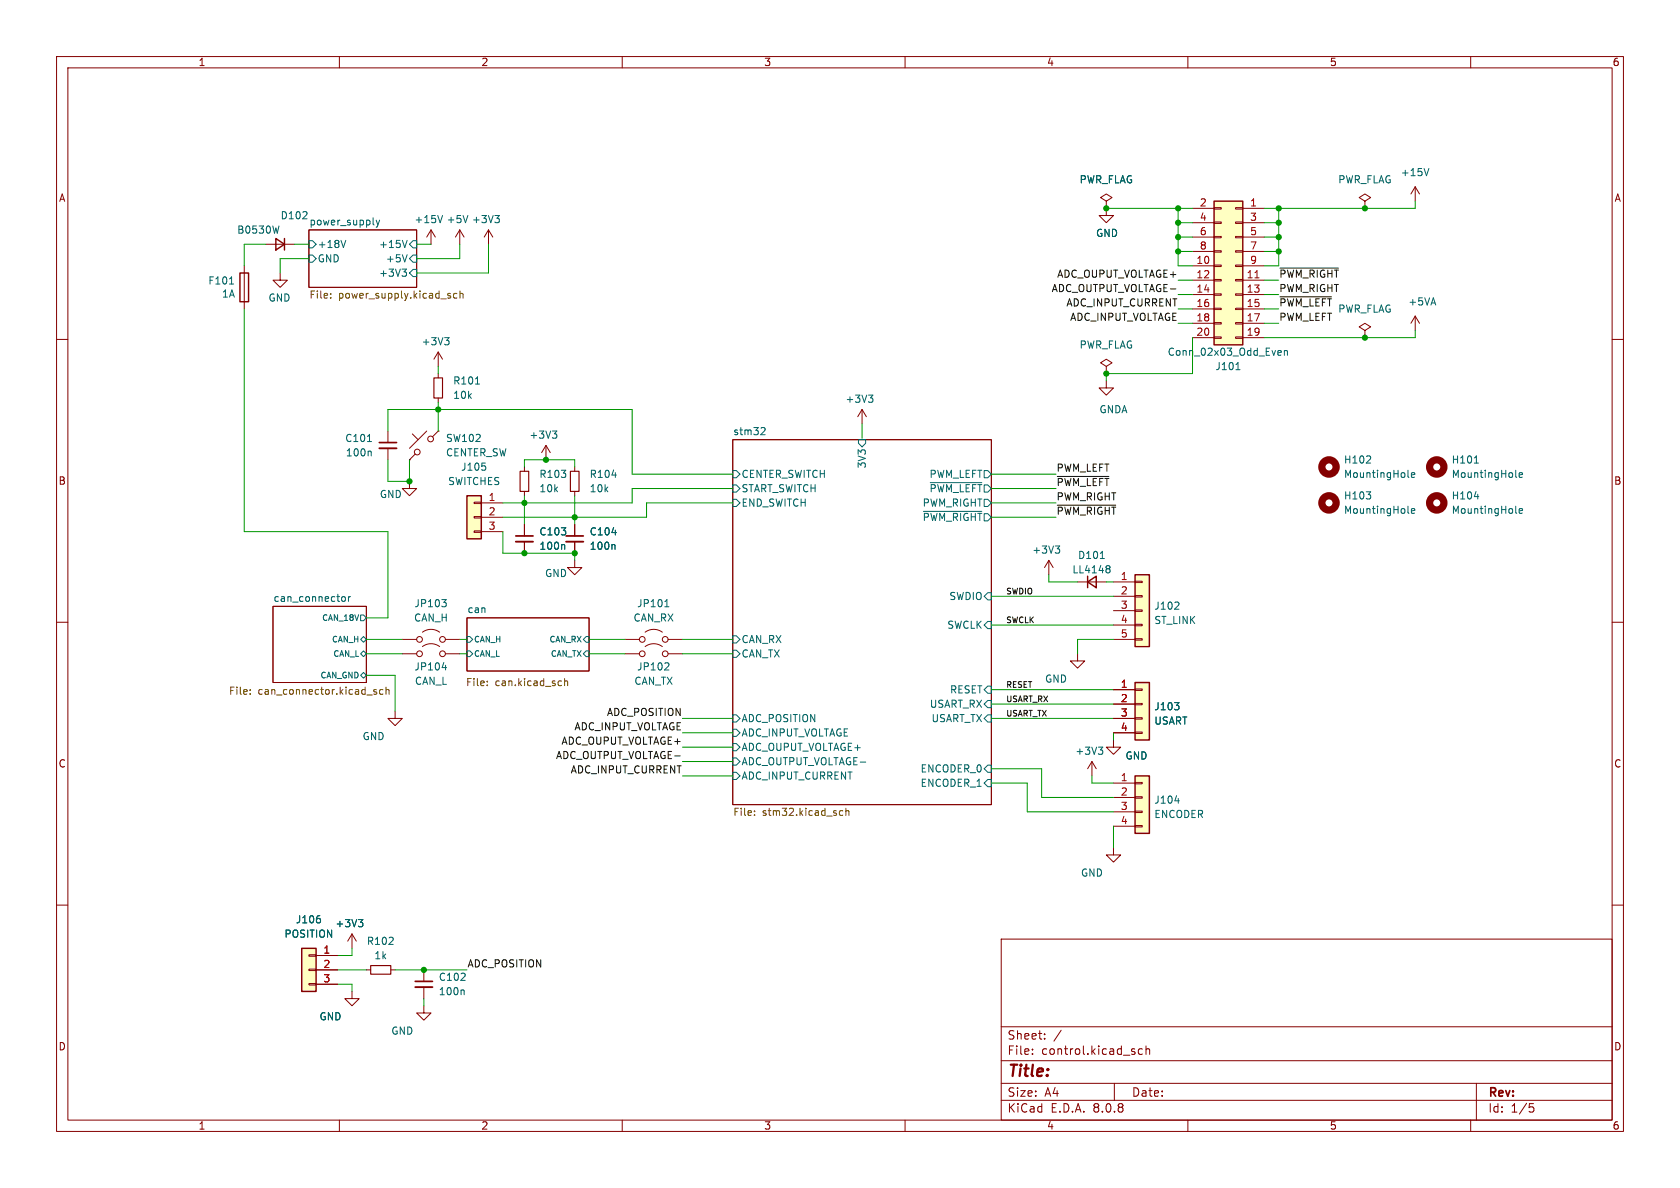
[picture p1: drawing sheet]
<svg xmlns="http://www.w3.org/2000/svg" width="297mm" height="210mm" viewBox="0 0 297 210" stroke-linecap="round" stroke-linejoin="round" font-family="sans-serif">
<g fill="none" stroke="#840000" stroke-width=".18">
<path d="M10 10h277v190h-277zM12 12h273v186h-273zM60 10v2M110 10v2M160 10v2M210 10v2M260 10v2M195.6 36.8v1.3h1.2l-1.2 1.3-1.3-1.3h1.3M195.6 35.6l1-.7-1-.6-1 .6 1 .7v1.2M195.6 36.8h.1M54.6 40.6h19.1v10.2h-19.1zM10 60h2"/>
<path d="M72.9 76.7l1 1M75.4 76.2l-3 3M77.5 76.2l-1 1M77.5 76.2h.1M129.5 77.7h45.8v64.5h-45.8zM285 60h2M72.4 81.3h.1M73.4 80.3l-1 1M92.7 92.7v2M92.7 95.8v2M10 110h2M48.3 107.2h16.5v13.5h-16.5z"/>
<path d="M82.5 109.2h21.6v9.4h-21.6zM110.5 115.6h2.5M114 114.3a2.54 2.54 0 0 1 3.1 0M118.1 115.6h2.5M285 110h2M10 160h2M62.2 165.1l.8 1.3M62.2 165.1v2.5M62.2 165.1l-.7 1.3M64.8 171.5h.7M69.1 171.5h.7M74.9 177.8v1.3h1.3l-1.3 1.2-1.2-1.2h1.2"/>
<path d="M177 166h108v32h-108zM285 160h2M60 198v2M110 198v2M160 198v2M177 194.5h108M177 191.5h108M177 187.5h108M177 181.5h108M182.5 186.3v.1M182.5 185.5v.1M184.7 183.6v.1"/>
<path d="M184.7 182.8v.1M187.6 182.1l-1.3 2M197 191.5v3M202 185.5l-.5-.1-.3 .3v.4l.2 .2h.6M202.6 185.5l.2-.1 .4 .1v.9M202.6 184.9v1.5M210 198v2M260 198v2M261 191.5v6.5M270.4 195.1h.7M270.5 195.7h.4l.3 .3-.2 .5-.5 .1"/>
<circle cx="73.8" cy="79.9" r=".51"/>
<circle cx="76.1" cy="77.6" r=".51"/>
<circle cx="113.5" cy="115.6" r=".51"/>
<circle cx="117.6" cy="115.6" r=".51"/>
</g>
<g fill="none" stroke="#006464" stroke-width=".18">
<path d="M66 39.7l.1 .1M66.5 38.9l.3 .9M66.8 39.8l-.3 .4M67.1 38.9l-.3 .9M54.6 42.5h.6l.7 .7-.7 .6h-.6zM54.6 45.1h.6l.7 .6-.7 .7h-.6zM61.1 42.5l-.4 1.3M71.1 47.6h.8l-.5 .5M71.6 48.1l.3 .2v.3l-.3 .2M72 45l-.4 1.3M72 42.5l-.4 1.3M73 45.1h.7v1.3h-.7l-.6-.7z"/>
<path d="M73 47.6h.7v1.3h-.7l-.6-.6zM73 42.5h.7v1.3h-.7l-.6-.6zM134.7 75.6h.4l.2 .3-.8 .9h.8M151.8 77.7h1.2v.7l-.6 .6-.6-.6zM99.7 96.3l.1 .1v.7M129.5 83.2h.7l.6 .6-.6 .7h-.7zM129.5 85.7h.7l.6 .7-.6 .6h-.7zM129.5 88.3h.7l.6 .6-.6 .6h-.7zM163.2 90.4h10.4M164.5 85.3h9.1M174 83.2h.6l.7 .6-.7 .7h-.6zM174 88.3h.6l.7 .6-.7 .6h-.6z"/>
<path d="M60.5 105.6l.3-.1 .3 .2-.2 .6h-.3l-.1-.1M61.6 105.5v.8M62 105.5l-.4 .2M63.8 119.4l.5-.5 .5 .5-.5 .5zM63.8 113l.5-.5 .5 .5-.5 .5zM63.8 115.6l.5-.5 .5 .5-.5 .5zM63.8 108.7h.5l.5 .5-.5 .5h-.5zM82.5 112.5h.6l.5 .5-.5 .5h-.6zM82.5 115.1h.6l.5 .5-.5 .5h-.6zM103.6 115.1h.5v1h-.5l-.5-.5zM103.6 112.5h.5v1h-.5l-.5-.5zM118 117.2l.3 .2-.1 .3-.7 .7h.8"/>
<path d="M129.5 114.9h.7l.6 .7-.6 .6h-.7zM129.5 112.4h.7l.6 .6-.6 .7h-.7zM174.6 104.8h.7v1.2h-.7l-.6-.6zM174.6 109.9h.7v1.2h-.7l-.6-.6zM129.5 128.9h.7l.6 .6-.6 .7h-.7zM129.5 126.4h.7l.6 .6-.6 .6h-.7zM129.5 131.4h.7l.6 .7-.6 .6h-.7zM129.5 134h.7l.6 .6-.6 .7h-.7zM129.5 136.5h.7l.6 .7-.6 .6h-.7zM174.6 123.8h.7v1.3h-.7l-.6-.6zM174.6 126.4h.7v1.2h-.7l-.6-.6zM174.6 137.8h.7v1.3h-.7l-.6-.7z"/>
<path d="M174.6 121.3h.7v1.3h-.7l-.6-.7zM174.6 135.3h.7v1.2h-.7l-.6-.6zM63.4 162.6h.7l-.4 .4M63.9 163l.2 .3v.3l-.2 .2"/>
</g>
<g fill="none" stroke="#725600" stroke-width=".18">
<path d="M58.5 52.6v.1M58.5 51.9v.1M79.5 52.3l.2 .2-.2 .2M79.5 51.9h.1M80.8 51.9h-.4l-.2 .2 .1 .5h.5M81.3 52l.2-.1h.3l.1 .8M81.3 51.4v1.3M99.8 119.9v1.3M44.2 122.6v.1M44.2 121.9v.2M66.1 122.1l.5 .4-.2 .2h-.3M66.6 121.9h-.4l-.1 .2"/>
<path d="M67.7 121.9h-.4l-.2 .2 .1 .6h.5M68.2 122l.2-.1h.3l.1 .8M68.2 121.5v1.2M86.1 121.1v.1M86.1 120.4v.1M99.1 120.4h.2M99.3 121.2h-.2M99.8 120.5l.2-.1h.3l.1 .8M133.4 144v.1M133.4 143.4v.1M148.4 143.9l.2 .2h.4M149 143.4l-.4-.1-.2 .2"/>
<path d="M149.5 143.4l.2-.1 .3 .1 .1 .7M149.5 142.9v1.2"/>
</g>
<path d="M91.2 95.8h3" fill="none" stroke="#840000" stroke-width=".33"/>
<path d="M91.2 94.7h3" fill="none" stroke="#840000" stroke-width=".3"/>
<path d="M65.5 170.7h3.6v1.5h-3.6z" fill="none" stroke="#840000" stroke-width=".2"/>
<path d="M82.5 87.6h2.6v7.7h-2.6z" fill="#ffffc2"/>
<g fill="none" stroke="#840000" stroke-width=".18">
<path d="M47 43.2h5.1M96.5 78.7l.8 1.3M96.5 78.7v2.6M96.5 78.7l-.7 1.3M83.8 93.9h1.3v.2h-1.3zM83.8 91.3h1.3v.3h-1.3zM83.8 88.8h1.3v.2h-1.3zM85.1 88.9h3.8M85.1 91.4h3.8M85.1 94h3.8M92.7 82.6v.7M92.7 86.9v.7"/>
<path d="M101.6 99.1v1.2h1.3l-1.3 1.3-1.3-1.3h1.3M101.6 92.7v2M101.6 95.8v2M110.5 113h2.5M114 111.8a2.54 2.54 0 0 1 3.1 0M118.1 113h2.5M74.9 171.5v2M74.9 174.5v2"/>
<circle cx="113.5" cy="113" r=".51"/>
<circle cx="117.6" cy="113" r=".51"/>
</g>
<path d="M48.8 42.2l1.5 1-1.5 1zM50.3 42.2v2M82.5 87.6h2.6v7.7h-2.6z" fill="none" stroke="#840000" stroke-width=".25"/>
<path d="M49.3 39.9l-.3 1.3M97.7 76.2h.7l-.4 .5M98.2 76.7l.2 .2v.3l-.2 .3M85.2 81.9h.6M85.8 82.4l.1 .2-.1 .5M108.2 94.1h.8M108.5 96.3l.2 .1v.7M117.5 107.3h.8M117.8 106.2l.1-.2v1.3M81.9 175l.2 .2v.6" fill="none" stroke="#006464" stroke-width=".18"/>
<path d="M100.1 95.8h3M73.4 174.5h3.1" fill="none" stroke="#840000" stroke-width=".33"/>
<path d="M100.1 94.7h3M73.4 173.5h3.1" fill="none" stroke="#840000" stroke-width=".3"/>
<path d="M91.9 83.3h1.6v3.6h-1.6z" fill="none" stroke="#840000" stroke-width=".2"/>
<path d="M200.7 137.2h2.5v10.1h-2.5z" fill="#ffffc2"/>
<g fill="none" stroke="#840000" stroke-width=".18">
<path d="M185.4 99.1l.8 1.2M185.4 99.1v2.5M185.4 99.1l-.7 1.2M190.5 115.6v1.2h1.3l-1.3 1.3-1.3-1.3h1.3M190.5 102.9h5.1M196.8 138.4h3.9M200.7 138.3h1.2v.3h-1.2zM196.8 141h3.9M196.8 143.5h3.9M196.8 146.1h3.9M200.7 145.9h1.2v.3h-1.2zM200.7 143.4h1.2v.2h-1.2z"/>
<path d="M200.7 140.8h1.2v.3h-1.2z"/>
</g>
<path d="M192.3 102.9l1.5-1v2zM192.3 101.9v2M200.7 137.2h2.5v10.1h-2.5z" fill="none" stroke="#840000" stroke-width=".25"/>
<path d="M186.6 96.5h.7l-.4 .5M187.1 97l.2 .2v.3l-.2 .3M194.5 98.7h.7M195.8 100h.2l.2 .2-.2 .3M195.8 100.5h.2M196 100.5l.2 .3v.2l-.1 .2-.3 .1M207.7 141.6h.8" fill="none" stroke="#006464" stroke-width=".18"/>
<path d="M200.7 120.7h2.5v10.1h-2.5z" fill="#ffffc2"/>
<g fill="none" stroke="#840000" stroke-width=".18">
<path d="M152.4 72.4l.8 1.3M152.4 72.4v2.5M152.4 72.4l-.8 1.3M71.1 115.6h2.6M71.1 113h2.6M74.7 114.3a2.54 2.54 0 0 1 3 0M74.7 111.8a2.54 2.54 0 0 1 3 0M78.7 115.6h2.6M78.7 113h2.6M69.8 125.7v1.3h1.3l-1.3 1.3-1.2-1.3h1.2M193 134.6l.8 1.3M193 134.6v2.6"/>
<path d="M193 134.6l-.7 1.3M196.8 130.8v1.3h1.3l-1.3 1.3-1.2-1.3h1.2M196.8 121.9h3.9M196.8 124.5h3.9M196.8 127h3.9M196.8 129.5h3.9M200.7 129.4h1.2v.3h-1.2zM200.7 126.9h1.2v.2h-1.2zM200.7 124.3h1.2v.3h-1.2zM200.7 121.8h1.2v.2h-1.2zM196.8 149.9v1.2h1.3l-1.3 1.3-1.2-1.3h1.2"/>
<circle cx="74.2" cy="113" r=".51"/>
<circle cx="74.2" cy="115.6" r=".51"/>
<circle cx="78.2" cy="115.6" r=".51"/>
<circle cx="78.2" cy="113" r=".51"/>
</g>
<path d="M200.7 120.7h2.5v10.1h-2.5z" fill="none" stroke="#840000" stroke-width=".25"/>
<g fill="none" stroke="#006464" stroke-width=".18">
<path d="M153.5 69.8h.8l-.4 .5M154.1 70.3l.2 .3v.3l-.2 .2M260.6 81.9h.8M268 84.2l.1 .2M268.6 84l.6-.1-.1-.3h-.4l-.1 .1v.6h.5M78.1 106h.8l-.4 .5M78.2 118h.8M78.6 106.5l.3 .2v.3l-.3 .3M78.8 117.6v.8M194.2 132.1h.8l-.5 .5M194.7 132.6l.3 .2v.3l-.3 .2M207.6 124.2h.8l-.4 .5"/>
<path d="M208.3 124.7l.1 .2-.1 .5"/>
</g>
<circle cx="254" cy="82.5" r="1.27" fill="none" stroke="#840000" stroke-width="1.3"/>
<path d="M200.7 101.6h2.5v12.7h-2.5z" fill="#ffffc2"/>
<path d="M195.6 67.3v1.3h1.2l-1.2 1.3-1.3-1.3h1.3M196.8 102.9h3.9M196.8 105.4h3.9M196.8 108h3.9M196.8 110.5h3.9M196.8 113h3.9M200.7 112.9h1.2v.3h-1.2zM200.7 110.4h1.2v.2h-1.2zM200.7 107.8h1.2v.3h-1.2zM200.7 105.3h1.2v.2h-1.2zM200.7 102.7h1.2v.3h-1.2zM62.2 175.3v1.2h1.3l-1.3 1.3-1.2-1.3h1.2" fill="none" stroke="#840000" stroke-width=".18"/>
<path d="M200.7 101.6h2.5v12.7h-2.5z" fill="none" stroke="#840000" stroke-width=".25"/>
<path d="M208.3 106.5l.1 .2v.3l-.8 .7h.8" fill="none" stroke="#006464" stroke-width=".18"/>
<path d="M214.6 35.6h5.1v25.4h-5.1z" fill="#ffffc2"/>
<g fill="none" stroke="#840000" stroke-width=".18">
<path d="M210.8 36.8h3.8M210.8 39.4h3.8M214.6 39.2h1.3v.3h-1.3zM214.6 36.7h1.3v.3h-1.3zM218.4 39.2h1.3v.3h-1.3zM218.4 36.7h1.3v.3h-1.3zM219.7 36.8h3.8M219.7 39.4h3.8M210.8 47h3.8M210.8 49.5h3.8M210.8 52.1h3.8M210.8 54.6h3.8"/>
<path d="M210.8 57.2h3.8M210.8 59.7h3.8M210.8 41.9h3.8M210.8 44.5h3.8M214.6 59.6h1.3v.2h-1.3zM214.6 57h1.3v.3h-1.3zM214.6 54.5h1.3v.2h-1.3zM214.6 51.9h1.3v.3h-1.3zM214.6 49.4h1.3v.3h-1.3zM214.6 46.9h1.3v.2h-1.3zM214.6 44.3h1.3v.3h-1.3zM214.6 41.8h1.3v.2h-1.3z"/>
<path d="M218.4 59.6h1.3v.2h-1.3zM218.4 57h1.3v.3h-1.3zM218.4 54.5h1.3v.2h-1.3zM218.4 51.9h1.3v.3h-1.3zM218.4 49.4h1.3v.3h-1.3zM218.4 46.9h1.3v.2h-1.3zM218.4 44.3h1.3v.3h-1.3zM218.4 41.8h1.3v.2h-1.3zM219.7 47h3.8M219.7 49.5h3.8M219.7 52.1h3.8M219.7 54.6h3.8"/>
<path d="M219.7 57.2h3.8M219.7 59.7h3.8M219.7 41.9h3.8M219.7 44.5h3.8"/>
</g>
<path d="M214.6 35.6h5.1v25.4h-5.1z" fill="none" stroke="#840000" stroke-width=".25"/>
<path d="M221.9 49.1h.7" fill="none" stroke="#a90000" stroke-width=".18"/>
<path d="M218.5 65.3h.7M226.1 62h.4v.3l-.6 .1M226.5 62.7l-.4 .1M227.1 62.1l.1-.1h.3l.1 .8M227.1 62v.8" fill="none" stroke="#006464" stroke-width=".18"/>
<path d="M53.3 167.6h2.6v7.7h-2.6z" fill="#ffffc2"/>
<g fill="none" stroke="#840000" stroke-width=".18">
<path d="M195.6 36.8h.1M241.3 35.6l1-.7-1-.6-1 .6 1 .7v1.2M241.3 36.8h.1M250.2 33l-.8 1.3M250.2 33v2.6M250.2 33l.8 1.3M43.2 47v7.6M49.5 48.3v1.2h-1.2l1.2 1.3 1.3-1.3h-1.3M76.2 40.6l.8 1.3M76.2 40.6v2.6M76.2 40.6l-.8 1.3M81.3 40.6l.7 1.3"/>
<path d="M81.3 40.6v2.6M81.3 40.6l-.8 1.3M86.4 40.6l.7 1.3M86.4 40.6v2.6M86.4 40.6l-.8 1.3M241.3 58.4l1-.6-1-.6-1 .6 1 .6v1.3M241.3 59.7h.1M250.2 55.9v2.5M250.2 55.9l-.8 1.3M250.2 55.9l.8 1.3M68.6 76.2v2M68.6 79.2v2.1"/>
<path d="M77.5 62.2v2.6M77.5 66v.8M77.5 70.4v.7M77.5 62.2l.7 1.3M77.5 62.2l-.8 1.3M195.6 64.8l1-.7-1-.6-1 .6 1 .7v1.2M195.6 66h.1M72.4 85.1v1.3h1.3l-1.3 1.2-1.3-1.2h1.3M92.7 92.7v2M92.7 95.8v2M101.6 82.6v.7M101.6 86.9v.7"/>
<path d="M101.6 92.7v2M101.6 95.8v2M196.8 121.9h3.9M196.8 124.5h3.9M196.8 127h3.9M196.8 129.5h3.9M54.6 173.9h1.3v.2h-1.3zM54.6 171.3h1.3v.3h-1.3zM54.6 168.8h1.3v.2h-1.3zM55.9 168.9h3.8M55.9 171.5h3.8M55.9 174h3.8"/>
</g>
<path d="M42.4 48.3h1.5v5h-1.5zM53.3 167.6h2.6v7.7h-2.6z" fill="none" stroke="#840000" stroke-width=".25"/>
<g fill="none" stroke="#006464" stroke-width=".18">
<path d="M78.2 38.1l-.4 1.3M82.7 38.1l-.4 1.3M87.5 38.1h.8l-.4 .5M88 38.6l.3 .2v.3l-.3 .3M252.6 29.8l-.4 1.3M40.6 50.2h.7M78.6 59.7h.8l-.4 .5M65 78.1h.7M65.4 79.7l.2 .2v.7M79.1 60.2l.3 .2v.3l-.3 .3M84.1 67.9h.7M99.7 96.3l.1 .1v.7"/>
<path d="M108.2 84h.8M108.2 94.1h.8M108.5 96.3l.2 .1v.7M241.5 86.9h.8l-.4 .5M241.5 81.9h.8M242.3 87.5v.6M242.3 80.7v.4M248.9 90.6l.2 .1M248.9 84.2l.2 .2M249.5 90.3l.6-.1v-.2l-.4-.1-.2 .2 .1 .6h.5M249.5 84l.6-.1v-.3h-.4l-.2 .1 .1 .6h.5M260.6 87.8h.8"/>
<path d="M268 90.6l.1 .1M268.6 90.3l.6-.1-.1-.2-.4-.1-.1 .2v.6h.5M207.6 124.2h.8l-.4 .5M208.3 124.7l.1 .2-.1 .5M56.5 162.4l.2 .2-.2 .5M63.4 162.6h.7l-.4 .4M63.9 163l.2 .3v.3l-.2 .2"/>
</g>
<path d="M76.7 66.8h1.5v3.6h-1.5zM100.8 83.3h1.6v3.6h-1.6z" fill="none" stroke="#840000" stroke-width=".2"/>
<path d="M67.1 79.2h3" fill="none" stroke="#840000" stroke-width=".33"/>
<path d="M67.1 78.2h3" fill="none" stroke="#840000" stroke-width=".3"/>
<g fill="none" stroke="#840000" stroke-width="1.3">
<circle cx="234.9" cy="82.5" r="1.27"/>
<circle cx="234.9" cy="88.9" r="1.27"/>
<circle cx="254" cy="88.9" r="1.27"/>
</g>
<path d="M226.3 52.5h9.1M226.3 47.4h10.3M186.9 89.3h10.3M186.9 84.2h9.1" fill="none" stroke="#0f0f0f" stroke-width=".18"/>
<g fill="none" stroke="#009600" stroke-width=".18">
<path d="M195.6 36.8h15.2M208.3 36.8v10.2h2.5M208.3 39.4h2.5M223.5 39.4h2.6M226.1 36.8v10.2h-2.6M250.2 35.6v1.2h-26.7M43.2 54.6v39.4h25.4v15.2h-3.8M47 43.2h-3.8v3.8M52.1 43.2h2.5M54.6 45.7h-5.1v2.6M73.7 43.2h2.5M81.3 43.2v2.5h-7.6"/>
<path d="M86.4 43.2v5.1h-12.7M208.3 44.5h2.5M208.3 49.5h2.5M208.3 52.1h2.5M208.3 54.6h2.5M208.3 57.2h2.5M208.3 41.9h2.5M210.8 59.7v6.3h-15.2v1.3M223.5 44.5h2.6M223.5 49.5h2.6M223.5 52.1h2.6M223.5 54.6h2.6"/>
<path d="M223.5 57.2h2.6M223.5 41.9h2.6M250.2 58.4v1.3h-26.7M68.6 76.2v-3.8h43.2v11.4h17.7M77.5 64.8v1.2M77.5 71.1v5.1M152.4 74.9v2.6M68.6 81.3v3.8h3.8v-3.8M88.9 94v3.8h12.7v1.3M92.7 82.6v-1.3h8.9v1.3M92.7 87.6v5.1M101.6 87.6v5.1"/>
<path d="M129.5 86.4h-17.7v2.5h-22.9M129.5 88.9h-15.2v2.5h-25.4M175.3 86.4h11.4M175.3 88.9h11.4M175.3 91.4h11.4M175.3 83.8h11.4M64.8 115.6h6.3M64.8 113h6.3M64.8 119.4h5v6.3M81.3 115.6h1.2M81.3 113h1.2M104.1 115.6h6.4"/>
<path d="M104.1 113h6.4M120.6 115.6h8.9M120.6 113h8.9M175.3 110.5h21.5M175.3 105.4h21.5M185.4 101.6v1.3h5.1M195.6 102.9h1.2M196.8 113h-6.3v2.6M120.6 127h8.9M120.6 132.1h8.9M120.6 129.5h8.9M120.6 137.2h8.9"/>
<path d="M120.6 134.6h8.9M175.3 138.4h6.3v5.1h15.2M175.3 121.9h21.5M175.3 127h21.5M175.3 135.9h8.8v5.1h12.7M175.3 124.5h21.5M193 137.2v1.2h3.8M196.8 129.5v1.3M196.8 146.1v3.8M59.7 174h2.5v1.3M59.7 171.5h5.1M62.2 167.6v1.3h-2.5"/>
<path d="M69.8 171.5h12.7M74.9 176.5v1.3"/>
</g>
<g fill="#009600" stroke="#009600" stroke-width=".18">
<circle cx="96.5" cy="81.3" r=".46"/>
<circle cx="101.6" cy="91.4" r=".46"/>
<circle cx="208.3" cy="44.5" r=".46"/>
<circle cx="208.3" cy="41.9" r=".46"/>
<circle cx="195.6" cy="66" r=".46"/>
<circle cx="77.5" cy="72.4" r=".46"/>
<circle cx="92.7" cy="97.8" r=".46"/>
<circle cx="101.6" cy="97.8" r=".46"/>
<circle cx="208.3" cy="36.8" r=".46"/>
<circle cx="195.6" cy="36.8" r=".46"/>
<circle cx="208.3" cy="39.4" r=".46"/>
<circle cx="226.1" cy="41.9" r=".46"/>
<circle cx="226.1" cy="39.4" r=".46"/>
<circle cx="74.9" cy="171.5" r=".46"/>
<circle cx="72.4" cy="85.1" r=".46"/>
<circle cx="92.7" cy="88.9" r=".46"/>
<circle cx="241.3" cy="36.8" r=".46"/>
<circle cx="226.1" cy="36.8" r=".46"/>
<circle cx="226.1" cy="44.5" r=".46"/>
<circle cx="241.3" cy="59.7" r=".46"/>
</g>
<text font-size="2.8" fill="#840000" x="178" y="190.9">Title:</text>
<g font-size="2.1" fill="#840000">
<text x="178" y="184">Sheet:</text>
<text x="178" y="186.7">File:</text>
<text x="184.1" y="186.7">control.kicad_sch</text>
<text x="178" y="196.9">KiCad</text>
<text x="178" y="194.1">Size:</text>
<text x="184.7" y="194.1">A4</text>
<text x="185.7" y="196.9">E.D.A.</text>
<text x="193.3" y="196.9">8.0.8</text>
<text x="200" y="194.1">Date:</text>
<text x="263" y="194.3">Rev:</text>
<text x="263" y="196.9">Id:</text>
<text x="267.1" y="196.9">1/5</text>
</g>
<g font-size="1.8" fill="#840000">
<text x="35" y="11.9">1</text>
<text x="85" y="11.9">2</text>
<text x="135" y="11.9">3</text>
<text x="185" y="11.9">4</text>
<text x="235" y="11.9">5</text>
<text x="285" y="11.9">6</text>
<text x="10.3" y="35.9">A</text>
<text x="285.3" y="35.9">A</text>
<text x="10.3" y="85.9">B</text>
<text x="285.3" y="85.9">B</text>
<text x="10.3" y="135.9">C</text>
<text x="285.3" y="135.9">C</text>
<text x="10.3" y="185.9">D</text>
<text x="285.3" y="185.9">D</text>
<text x="35" y="199.9">1</text>
<text x="85" y="199.9">2</text>
<text x="135" y="199.9">3</text>
<text x="185" y="199.9">4</text>
<text x="235" y="199.9">5</text>
<text x="285" y="199.9">6</text>
</g>
<g font-size="1.8" fill="#006464">
<text x="190.8" y="32.6">PWR_FLAG</text>
<text x="236.5" y="32.6">PWR_FLAG</text>
<text x="247.5" y="31.3">+15V</text>
<text x="41.8" y="41.5">B0530W</text>
<text x="49.5" y="39">D102</text>
<text x="54.6" y="39.9">power_supply</text>
<text x="73.2" y="39.6">+15V</text>
<text x="78.9" y="39.6">+5V</text>
<text x="83.3" y="39.6">+3V3</text>
<text x="56.1" y="44">+18V</text>
<text x="56.1" y="46.6">GND</text>
<text x="66.9" y="44">+15V</text>
<text x="68.1" y="46.6">+5V</text>
<text x="193.7" y="42.1">GND</text>
<text x="36.7" y="50.5">F101</text>
<text x="39.1" y="52.8">1A</text>
<text x="47.4" y="53.5">GND</text>
<text x="66.9" y="49.1">+3V3</text>
<text x="236.5" y="55.5">PWR_FLAG</text>
<text x="248.9" y="54.2">+5VA</text>
<text x="74.4" y="61.2">+3V3</text>
<text x="190.8" y="61.8">PWR_FLAG</text>
<text x="206.3" y="63.1">Conn_02x03_Odd_Even</text>
<text x="214.8" y="65.6">J101</text>
<text x="80" y="68.2">R101</text>
<text x="80" y="70.7">10k</text>
<text x="149.4" y="71.4">+3V3</text>
<text x="93.5" y="77.7">+3V3</text>
<text x="129.5" y="77">stm32</text>
<text x="194.3" y="73.3">GNDA</text>
<text x="60.9" y="78.3">C101</text>
<text x="61" y="80.9">100n</text>
<text x="78.7" y="78.3">SW102</text>
<text x="78.7" y="80.9">CENTER_SW</text>
<text x="81.4" y="83.4">J105</text>
<text x="153.3" y="82.9" transform="rotate(-90 153.3 82.9)">3V3</text>
<text x="237.5" y="82.1">H102</text>
<text x="256.5" y="82.1">H101</text>
<text x="67.1" y="88.2">GND</text>
<text x="79.1" y="86">SWITCHES</text>
<text x="95.3" y="84.7">R103</text>
<text x="95.3" y="87.2">10k</text>
<text x="104.1" y="84.7">R104</text>
<text x="104.1" y="87.2">10k</text>
<text x="131" y="84.7">CENTER_SWITCH</text>
<text x="131" y="87.2">START_SWITCH</text>
<text x="131" y="89.8">END_SWITCH</text>
<text x="163" y="89.8">PWM_RIGHT</text>
<text x="164.2" y="84.7">PWM_LEFT</text>
<text x="164.2" y="87.2">~{PWM_LEFT}</text>
<text x="237.5" y="88.5">H103</text>
<text x="237.5" y="84.7">MountingHole</text>
<text x="256.5" y="84.7">MountingHole</text>
<text x="256.5" y="88.5">H104</text>
<text x="95.3" y="94.8">C103</text>
<text x="104.1" y="94.8">C104</text>
<text x="163" y="92.3">~{PWM_RIGHT}</text>
<text x="237.5" y="91">MountingHole</text>
<text x="256.5" y="91">MountingHole</text>
<text x="95.3" y="97.4">100n</text>
<text x="104.1" y="97.4">100n</text>
<text x="182.4" y="98.1">+3V3</text>
<text x="189.5" y="101.6">LL4148</text>
<text x="190.5" y="99">D101</text>
<text x="48.3" y="106.5">can_connector</text>
<text x="73.2" y="107.5">JP103</text>
<text x="96.3" y="102.2">GND</text>
<text x="112.5" y="107.5">JP101</text>
<text x="167.7" y="106.3">SWDIO</text>
<text x="204" y="108">J102</text>
<text x="73.1" y="110.1">CAN_H</text>
<text x="82.5" y="108.5">can</text>
<text x="111.9" y="110.1">CAN_RX</text>
<text x="131" y="113.9">CAN_RX</text>
<text x="167.4" y="111.4">SWCLK</text>
<text x="204" y="110.5">ST_LINK</text>
<text x="73.2" y="118.7">JP104</text>
<text x="112.5" y="118.7">JP102</text>
<text x="131" y="116.4">CAN_TX</text>
<text x="73.3" y="121.3">CAN_L</text>
<text x="112.1" y="121.3">CAN_TX</text>
<text x="164.3" y="125.3">USART_RX</text>
<text x="167.9" y="122.8">RESET</text>
<text x="184.7" y="120.9">GND</text>
<text x="204" y="125.8">J103</text>
<text x="64" y="131">GND</text>
<text x="131" y="130.4">ADC_INPUT_VOLTAGE</text>
<text x="131" y="127.9">ADC_POSITION</text>
<text x="164.6" y="127.9">USART_TX</text>
<text x="204" y="128.3">USART</text>
<text x="131" y="132.9">ADC_OUPUT_VOLTAGE+</text>
<text x="131" y="135.5">ADC_OUTPUT_VOLTAGE-</text>
<text x="162.7" y="136.8">ENCODER_0</text>
<text x="190" y="133.6">+3V3</text>
<text x="198.9" y="134.5">GND</text>
<text x="131" y="138">ADC_INPUT_CURRENT</text>
<text x="162.7" y="139.3">ENCODER_1</text>
<text x="204" y="142.3">J104</text>
<text x="204" y="144.8">ENCODER</text>
<text x="191" y="155.2">GND</text>
<text x="50.2" y="166">POSITION</text>
<text x="52.2" y="163.4">J106</text>
<text x="59.2" y="164.1">+3V3</text>
<text x="64.8" y="167.2">R102</text>
<text x="66.1" y="169.8">1k</text>
<text x="77.5" y="173.6">C102</text>
<text x="77.5" y="176.1">100n</text>
<text x="56.4" y="180.6">GND</text>
<text x="69.1" y="183.1">GND</text>
</g>
<g font-size="1.8" fill="#a90000">
<text x="212" y="36.6">2</text>
<text x="212" y="39.1">4</text>
<text x="212" y="41.7">6</text>
<text x="220.9" y="36.6">1</text>
<text x="220.9" y="39.1">3</text>
<text x="220.9" y="41.7">5</text>
<text x="211.4" y="46.7">10</text>
<text x="212" y="44.2">8</text>
<text x="220.9" y="44.2">7</text>
<text x="220.9" y="46.7">9</text>
<text x="211.4" y="49.3">12</text>
<text x="211.4" y="51.8">14</text>
<text x="220.3" y="49.3">11</text>
<text x="220.3" y="51.8">13</text>
<text x="211.4" y="54.4">16</text>
<text x="211.4" y="56.9">18</text>
<text x="211.4" y="59.4">20</text>
<text x="220.3" y="54.4">15</text>
<text x="220.3" y="56.9">17</text>
<text x="220.3" y="59.4">19</text>
<text x="86.3" y="88.6">1</text>
<text x="86.3" y="91.2">2</text>
<text x="86.3" y="93.7">3</text>
<text x="198" y="102.6">1</text>
<text x="198" y="105.2">2</text>
<text x="198" y="107.7">3</text>
<text x="198" y="110.2">4</text>
<text x="198" y="112.8">5</text>
<text x="198" y="121.7">1</text>
<text x="198" y="124.2">2</text>
<text x="198" y="126.7">3</text>
<text x="198" y="129.3">4</text>
<text x="198" y="138.2">1</text>
<text x="198" y="140.7">2</text>
<text x="198" y="143.3">3</text>
<text x="198" y="145.8">4</text>
<text x="57.1" y="168.7">1</text>
<text x="57.1" y="171.2">2</text>
<text x="57.1" y="173.7">3</text>
</g>
<g font-size="1.8" fill="#725600">
<text x="54.6" y="53.1">File:</text>
<text x="59.8" y="53.1">power_supply.kicad_sch</text>
<text x="40.4" y="123.1">File:</text>
<text x="45.6" y="123.1">can_connector.kicad_sch</text>
<text x="82.3" y="121.6">File:</text>
<text x="87.5" y="121.6">can.kicad_sch</text>
<text x="129.5" y="144.6">File:</text>
<text x="134.8" y="144.6">stm32.kicad_sch</text>
</g>
<g font-size="1.8" fill="#0f0f0f">
<text x="185.8" y="51.7">ADC_OUTPUT_VOLTAGE-</text>
<text x="186.8" y="49.2">ADC_OUPUT_VOLTAGE+</text>
<text x="226.1" y="49.2">~{PWM_RIGHT}</text>
<text x="226.1" y="51.7">PWM_RIGHT</text>
<text x="188.4" y="54.3">ADC_INPUT_CURRENT</text>
<text x="189.1" y="56.8">ADC_INPUT_VOLTAGE</text>
<text x="226.1" y="56.8">PWM_LEFT</text>
<text x="226.1" y="54.3">~{PWM_LEFT}</text>
<text x="186.7" y="83.5">PWM_LEFT</text>
<text x="186.7" y="86">~{PWM_LEFT}</text>
<text x="186.7" y="88.6">PWM_RIGHT</text>
<text x="186.7" y="91.1">~{PWM_RIGHT}</text>
<text x="99.2" y="131.7">ADC_OUPUT_VOLTAGE+</text>
<text x="101.5" y="129.2">ADC_INPUT_VOLTAGE</text>
<text x="107.2" y="126.7">ADC_POSITION</text>
<text x="98.2" y="134.3">ADC_OUTPUT_VOLTAGE-</text>
<text x="100.8" y="136.8">ADC_INPUT_CURRENT</text>
<text x="82.5" y="171.1">ADC_POSITION</text>
</g>
<g font-size="1.4" fill="#0f0f0f">
<text x="177.8" y="105.1">SWDIO</text>
<text x="177.8" y="110.2">SWCLK</text>
<text x="177.8" y="124.2">USART_RX</text>
<text x="177.8" y="121.6">RESET</text>
<text x="177.8" y="126.7">USART_TX</text>
</g>
<g font-size="1.4" fill="#006464">
<text x="56.8" y="110">CAN_18V</text>
<text x="58.6" y="113.8">CAN_H</text>
<text x="83.7" y="113.8">CAN_H</text>
<text x="97" y="113.8">CAN_RX</text>
<text x="58.8" y="116.3">CAN_L</text>
<text x="83.7" y="116.3">CAN_L</text>
<text x="97.3" y="116.3">CAN_TX</text>
<text x="56.5" y="120.1">CAN_GND</text>
</g>
</svg>
